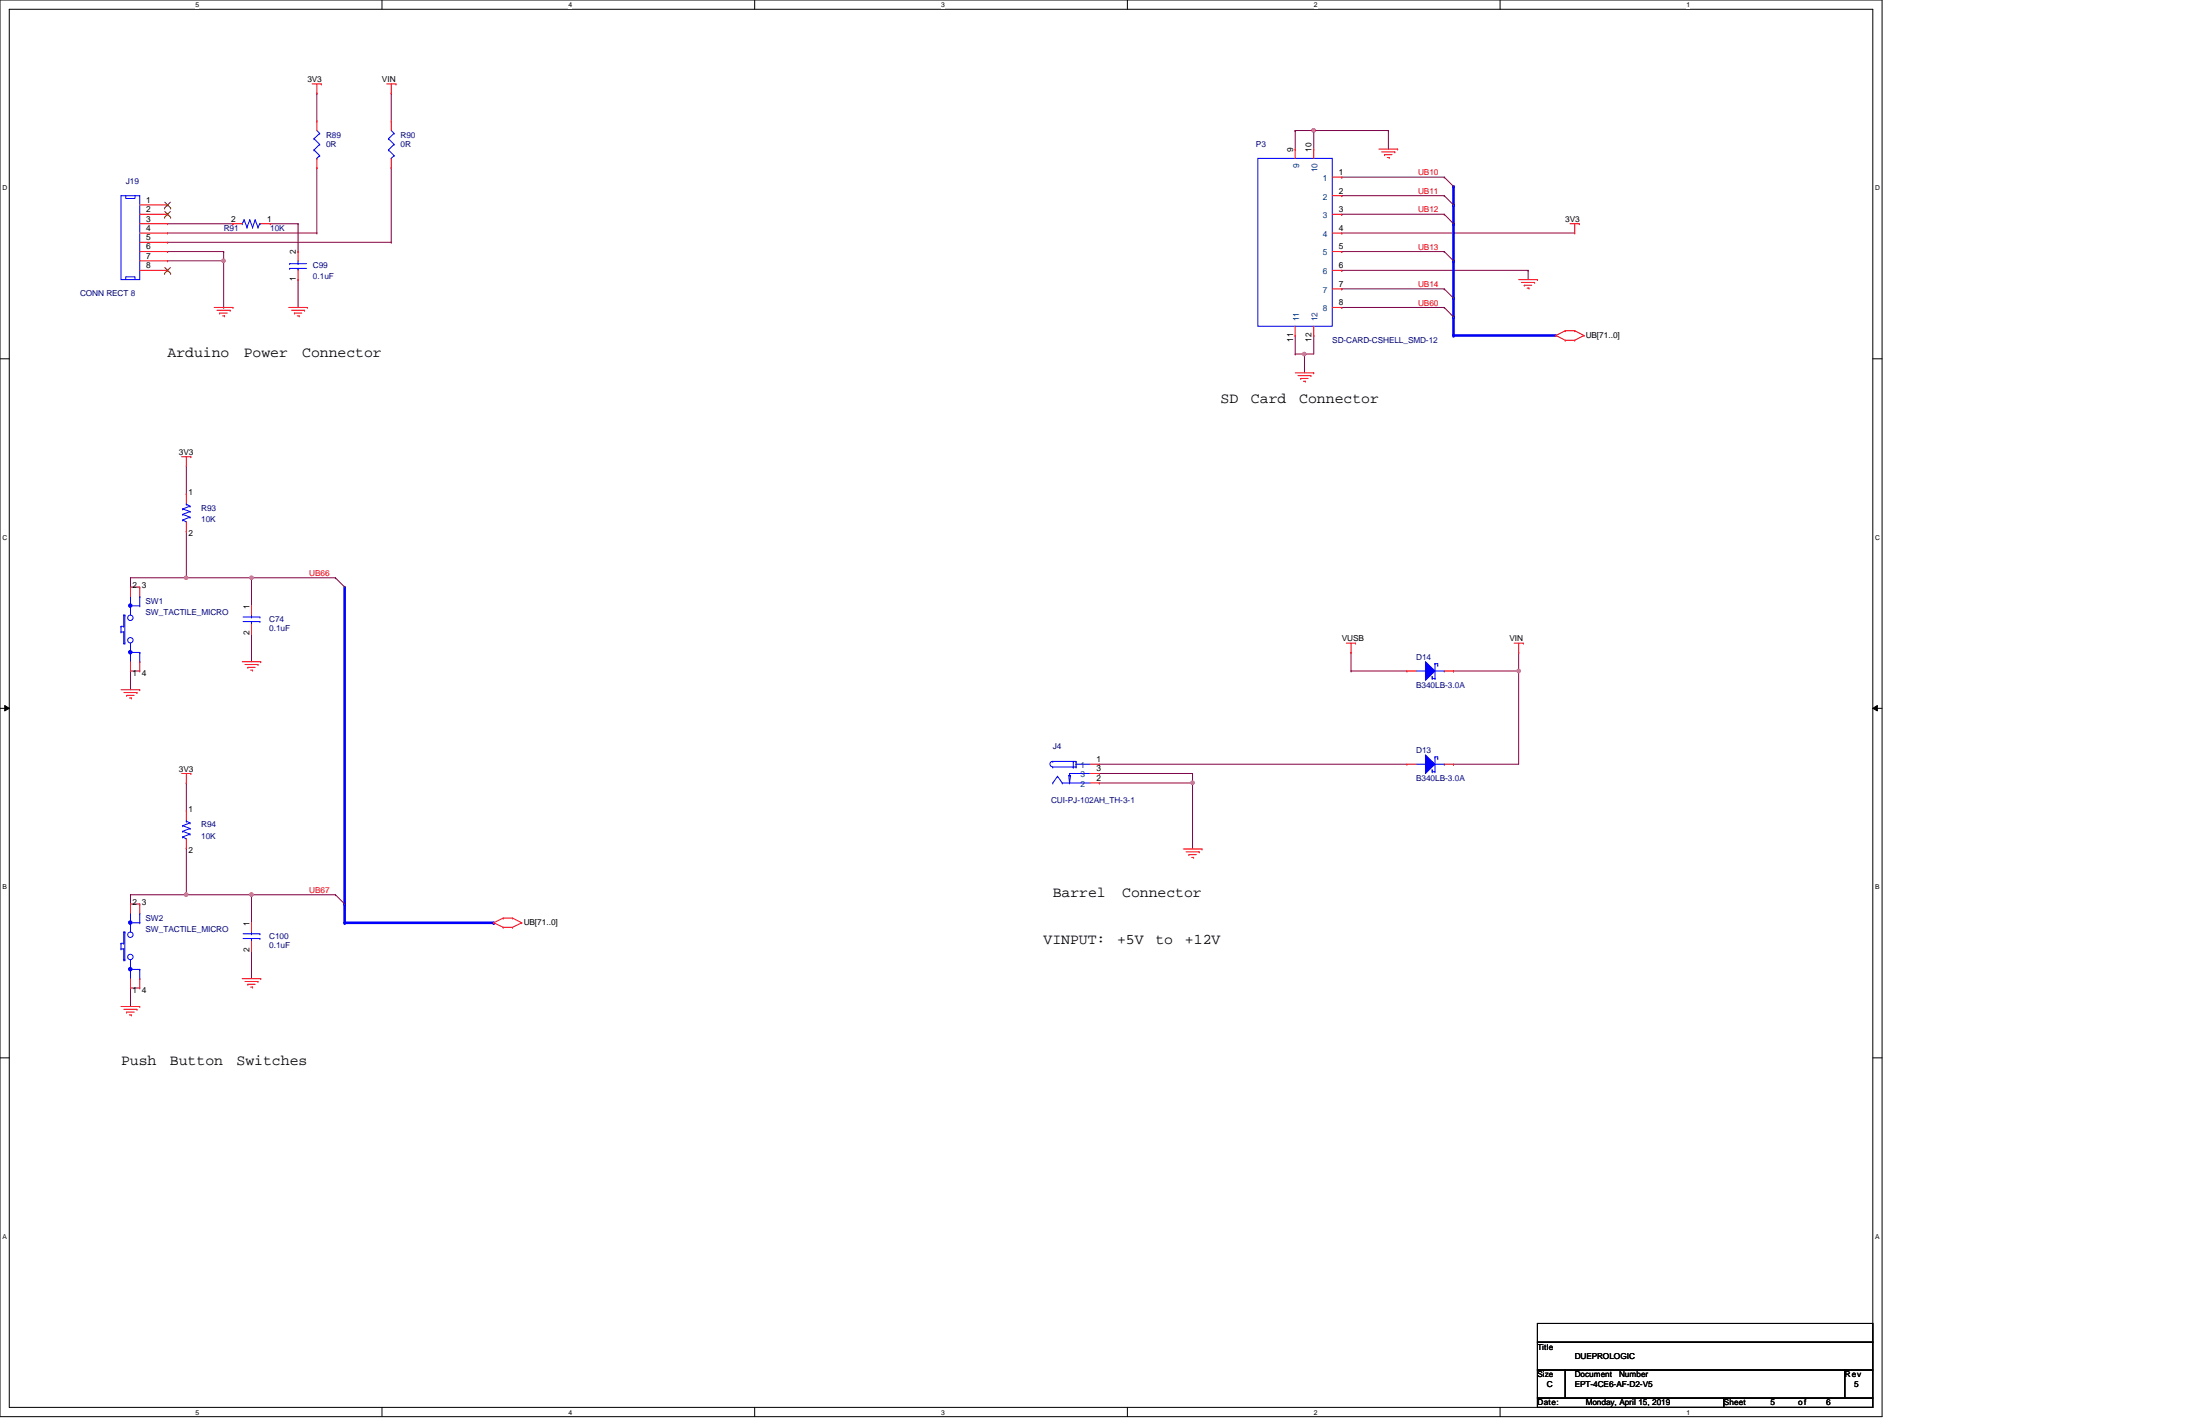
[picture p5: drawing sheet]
<svg xmlns="http://www.w3.org/2000/svg" width="432mm" height="279mm" viewBox="0 0 432 279" stroke-linecap="round" stroke-linejoin="round" font-family="sans-serif">
<path d="M0 0h369.4v278h-369.4zM1.8 1.8h365.8v274.3h-365.8z" fill="none" stroke="#000" stroke-width=".2"/>
<g fill="#fff">
<path d="M38.4 .2h.7v1.5h-.7z"/>
<path d="M38.4 276.4h.7v1.4h-.7z"/>
</g>
<path d="M75 0v1.8M75 276.1v1.9" fill="none" stroke="#000" stroke-width=".2"/>
<g fill="#fff">
<path d="M111.5 .2h.8v1.5h-.8z"/>
<path d="M111.5 276.4h.8v1.4h-.8z"/>
</g>
<path d="M148.1 0v1.8M148.1 276.1v1.9" fill="none" stroke="#000" stroke-width=".2"/>
<g fill="#fff">
<path d="M184.7 .2h.7v1.5h-.7z"/>
<path d="M184.7 276.4h.7v1.4h-.7z"/>
</g>
<path d="M221.3 0v1.8M221.3 276.1v1.9" fill="none" stroke="#000" stroke-width=".2"/>
<g fill="#fff">
<path d="M257.9 .2h.7v1.5h-.7z"/>
<path d="M257.9 276.4h.7v1.4h-.7z"/>
</g>
<path d="M294.4 0v1.8M294.4 276.1v1.9" fill="none" stroke="#000" stroke-width=".2"/>
<g fill="#fff">
<path d="M331 .2h.7v1.5h-.7z"/>
<path d="M331 276.4h.7v1.4h-.7z"/>
<path d="M.5 36.1h.9v1.5h-.9z"/>
<path d="M368 36.1h1v1.5h-1z"/>
<path d="M.5 104.7h.9v1.5h-.9z"/>
<path d="M368 104.7h1v1.5h-1z"/>
</g>
<path d="M0 70.4h1.8M367.6 70.4h1.8" fill="none" stroke="#000" stroke-width=".2"/>
<g fill="#fff">
<path d="M.5 173.3h.8v1.5h-.8z"/>
<path d="M368 173.3h.9v1.5h-.9z"/>
</g>
<path d="M0 139h1.8M.9 138.4l.9 .6-.9 .5zM367.6 139l.9-.6v1.1zM367.6 139h1.8" fill="none" stroke="#000" stroke-width=".2"/>
<path d="M.9 138.4l.9 .6-.9 .5zM367.6 139l.9-.6v1.1z" fill="#000"/>
<g fill="#fff">
<path d="M.5 241.9h.8v1.4h-.8z"/>
<path d="M368 241.9h.9v1.4h-.9z"/>
</g>
<path d="M0 207.6h1.8M367.6 207.6h1.8" fill="none" stroke="#000" stroke-width=".2"/>
<path d="M32.9 49.4h11M32.9 51.2h11M43.9 49.4h.1M43.9 51.2h.1M43.9 49.4v10.9M43.9 60.3h.1" fill="none" stroke="#800040" stroke-width=".2"/>
<circle cx="43.9" cy="51.2" r=".34" fill="#f0f"/>
<circle cx="43.9" cy="51.2" r=".34" fill="none" stroke="#f0f" stroke-width=".2"/>
<g fill="none" stroke="#800040" stroke-width=".2">
<path d="M62.2 18.3h.1M62.2 18.3v5.4M76.8 18.3h.1M76.8 18.3v5.4M62.2 32.9h.1M62.2 32.9v12.8M76.8 32.9h.1M76.8 32.9v14.6M32.9 47.5h43.9M32.9 45.7h29.3M32.9 43.9h12.8M45.7 43.9h.1"/>
<path d="M53 43.9h5.5M58.5 49.4h.1M58.5 54.9h.1M58.5 43.9h.1M58.5 43.9v5.5M58.5 54.9v5.4M62.2 45.7h.1M76.8 47.5h.1M25.6 115.2h.1M25.6 113.4h.1M25.6 115.2h1.8M25.6 113.4v1.8"/>
<path d="M25.6 113.4h40.2M36.6 113.4h.1M36.6 104.2h.1M36.6 104.2v9.2M49.4 113.4h.1M49.4 113.4v5.5M25.6 131.7h.1M25.6 131.7h1.8M25.6 131.7v3.6M49.4 124.3h.1M49.4 124.3v5.5"/>
</g>
<circle cx="49.4" cy="113.4" r=".34" fill="#f0f"/>
<circle cx="49.4" cy="113.4" r=".34" fill="none" stroke="#f0f" stroke-width=".2"/>
<circle cx="36.5" cy="113.4" r=".34" fill="#f0f"/>
<circle cx="36.5" cy="113.4" r=".34" fill="none" stroke="#f0f" stroke-width=".2"/>
<g fill="none" stroke="#800040" stroke-width=".2">
<path d="M36.6 96.9h.1M36.6 91.4v5.5M25.6 177.4h.1M25.6 175.6h.1M25.6 177.4h1.8M25.6 175.6v1.8M25.6 175.6h40.2M36.6 166.4h.1M36.6 175.6h.1M36.6 166.4v9.2M49.4 175.6h.1M49.4 175.6v5.5"/>
<path d="M25.6 193.8h.1M25.6 193.8h1.8M25.6 193.8v3.7M49.4 186.5h.1M49.4 186.5v5.5"/>
</g>
<circle cx="49.3" cy="175.5" r=".35" fill="#f0f"/>
<circle cx="49.3" cy="175.5" r=".35" fill="none" stroke="#f0f" stroke-width=".2"/>
<circle cx="36.5" cy="175.5" r=".35" fill="#f0f"/>
<circle cx="36.5" cy="175.5" r=".35" fill="none" stroke="#f0f" stroke-width=".2"/>
<g fill="none" stroke="#800040" stroke-width=".2">
<path d="M263.4 38.4h.1M263.4 34.8h.1M263.4 38.4h20.1M263.4 34.8h20.1M263.4 56.7h.1M263.4 53h.1M263.4 49.4h.1M263.4 45.7h.1M263.4 42h.1M263.4 56.7h20.1M263.4 53h36.5M263.4 49.4h20.1"/>
<path d="M263.4 45.7h45.7M263.4 42h20.1M254.2 65.8h.1M254.2 69.5h.1M254.2 65.8v3.7M254.2 69.5h1.8M256 69.5h.1M256 69.5v3.7M257.9 65.8h.1M257.9 65.8v3.7M263.4 60.3h.1M263.4 60.3h20.1"/>
<path d="M36.6 153.6h.1M36.6 153.6v5.5"/>
</g>
<circle cx="256" cy="69.5" r=".34" fill="#f0f"/>
<circle cx="256" cy="69.5" r=".34" fill="none" stroke="#f0f" stroke-width=".2"/>
<path d="M254.2 25.6h.1M254.2 25.6v3.7M254.2 25.6h3.7M256 69.5h.1M256 69.5h1.9" fill="none" stroke="#800040" stroke-width=".2"/>
<circle cx="257.8" cy="25.6" r=".36" fill="#f0f"/>
<circle cx="257.8" cy="25.6" r=".36" fill="none" stroke="#f0f" stroke-width=".2"/>
<path d="M257.9 25.6h.1M257.9 25.6v3.7M257.9 25.6h14.6M272.5 25.6h.1M272.5 25.6v3.7M299.9 53h.1M299.9 53v1.9" fill="none" stroke="#800040" stroke-width=".2"/>
<path d="M285.3 36.6v3.6" fill="none" stroke="#00f" stroke-width=".51"/>
<circle cx="285.3" cy="36.6" r=".25" fill="#00f"/>
<path d="M285.3 40.2v3.7" fill="none" stroke="#00f" stroke-width=".51"/>
<circle cx="285.3" cy="40.2" r=".25" fill="#00f"/>
<path d="M285.3 43.9v7.3" fill="none" stroke="#00f" stroke-width=".51"/>
<circle cx="285.3" cy="43.9" r=".25" fill="#00f"/>
<path d="M285.3 51.2v7.3" fill="none" stroke="#00f" stroke-width=".51"/>
<circle cx="285.3" cy="51.2" r=".25" fill="#00f"/>
<path d="M285.3 58.5v3.7" fill="none" stroke="#00f" stroke-width=".51"/>
<circle cx="285.3" cy="58.5" r=".25" fill="#00f"/>
<path d="M285.3 62.2v3.6" fill="none" stroke="#00f" stroke-width=".51"/>
<circle cx="285.3" cy="62.2" r=".25" fill="#00f"/>
<path d="M285.3 65.8h20.1" fill="none" stroke="#00f" stroke-width=".51"/>
<circle cx="285.3" cy="65.8" r=".25" fill="#00f"/>
<path d="M67.6 115.2v62.2" fill="none" stroke="#00f" stroke-width=".51"/>
<circle cx="67.6" cy="177.4" r=".25" fill="#00f"/>
<path d="M67.6 177.4v3.7" fill="none" stroke="#00f" stroke-width=".51"/>
<circle cx="67.6" cy="181.1" r=".25" fill="#00f"/>
<path d="M67.6 181.1h29.3" fill="none" stroke="#00f" stroke-width=".51"/>
<circle cx="96.9" cy="181.1" r=".25" fill="#00f"/>
<path d="M298.1 128h.1M298.1 128v3.7M215.8 151.8h.1M215.8 153.6h.1M215.8 151.8h18.3M234.1 151.8h.1M234.1 151.8v1.8h-18.3" fill="none" stroke="#800040" stroke-width=".2"/>
<circle cx="234.1" cy="153.6" r=".34" fill="#f0f"/>
<circle cx="234.1" cy="153.6" r=".34" fill="none" stroke="#f0f" stroke-width=".2"/>
<path d="M285.3 131.7h.1M285.3 131.7h12.8M298.1 131.7h.1M298.1 131.7v18.2h-12.8M215.8 149.9h.1M215.8 149.9h60.3M234.1 153.6h.1M234.1 153.6v13M285.3 149.9h.1" fill="none" stroke="#800040" stroke-width=".2"/>
<circle cx="298.1" cy="131.7" r=".34" fill="#f0f"/>
<circle cx="298.1" cy="131.7" r=".34" fill="none" stroke="#f0f" stroke-width=".2"/>
<g fill="none" stroke="#800040" stroke-width=".2">
<path d="M283.5 34.8h.1M283.5 38.4h.1M283.5 34.8l1.8 1.8M283.5 38.4l1.8 1.8M283.5 42h.1M283.5 49.4h.1M283.5 56.7h.1M283.5 42l1.8 1.9M283.5 49.4l1.8 1.8M283.5 56.7l1.8 1.8M283.5 60.3h.1M283.5 60.3l1.8 1.9"/>
<path d="M65.8 113.4h.1M65.8 113.4l1.8 1.8M265.2 131.7h.1M265.2 128h.1M265.2 131.7h10.9M265.2 128v3.7M65.8 175.6h.1M65.8 175.6l1.8 1.8"/>
</g>
<g fill="none" stroke="#f00" stroke-width=".2">
<path d="M61.3 16.5h1.8M62.2 18.3h.1M62.2 16.5v1.8M63.1 16.5h.1M75.9 16.5h1.8M76.8 18.3h.1M76.8 16.5v1.8M77.7 16.5h.1M62.2 23.7h.1M62.2 32.9h.1M62.2 23.7v1.9M62.2 31.1v1.8"/>
<path d="M270.6 29.3h3.7M271.2 29.8h2.6M271.7 30.4h.1M271.7 30.4h1.5M272.3 30.9h.4M272.7 30.9h.1M273.8 29.8h.1M274.3 29.3h.1M298.1 54.9h3.7M298.6 55.4h2.6M299.2 56h.1M299.2 56h1.5"/>
<path d="M299.7 56.5h.4M300.1 56.5h.1M301.2 55.4h.1M301.8 54.9h.1M308.1 43.9h1.9M309.1 45.7h.1M309.1 43.9v1.8M310 43.9h.1M42 60.3h3.7M42.6 60.9h2.6M43.1 61.4h.1M43.1 61.4h1.5"/>
<path d="M43.7 62h.4M44.1 62h.1M45.2 60.9h.1M45.7 60.3h.1M56.7 60.3h3.6M57.2 60.9h2.6M57.8 61.4h.1M57.8 61.4h1.4M58.3 62h.4M58.7 62h.1M59.8 60.9h.1M60.3 60.3h.1"/>
<path d="M254.2 73.2h3.7M254.8 73.7h2.5M255.3 74.3h.1M255.3 74.3h1.5M255.8 74.8h.4M256.2 74.8h.1M257.3 73.7h.1M257.9 73.2h.1M305.4 65.8h.1M305.4 65.8l1.8 1M307.2 64.9h.1M307.2 66.8h.1"/>
<path d="M307.2 64.9l-1.8 .9M307.2 64.9h1.9M307.2 66.8h1.9M309.1 64.9h.1M309.1 66.8h.1M309.1 64.9l1.8 .9M310.9 65.8h.1M310.9 65.8l-1.8 1M35.6 89.6h1.9M36.6 91.4h.1M36.6 89.6v1.8M37.5 89.6h.1"/>
<path d="M23.7 135.3h3.7M24.3 135.9h2.6M24.8 136.4h.1M24.8 136.4h1.5M25.4 136.9h.4M25.8 136.9h.1M26.9 135.9h.1M27.4 135.3h.1M47.5 129.8h3.7M48.1 130.4h2.5M48.6 130.9h.1M48.6 130.9h1.5"/>
<path d="M49.2 131.5h.4M49.6 131.5h.1M50.6 130.4h.1M51.2 129.8h.1M264.2 126.2h1.9M265.2 128h.1M265.2 126.2v1.8M266.1 126.2h.1M297.2 126.2h1.8M298.1 128h.1M298.1 126.2v1.8M299 126.2h.1"/>
<path d="M35.6 151.8h1.9M36.6 153.6h.1M36.6 151.8v1.8M37.5 151.8h.1M232.2 166.6h3.7M232.8 167.1h2.6M233.3 167.7h.1M233.3 167.7h1.5M233.9 168.2h.4M234.3 168.2h.1M235.4 167.1h.1M235.9 166.6h.1"/>
<path d="M23.7 197.5h3.7M24.3 198h2.6M24.8 198.6h.1M24.8 198.6h1.5M25.4 199.1h.4M25.8 199.1h.1M26.9 198h.1M27.4 197.5h.1M47.5 192h3.7M48.1 192.6h2.5M48.6 193.1h.1M48.6 193.1h1.5"/>
<path d="M49.2 193.7h.4M49.4 181.1h.1M49.4 186.5h.1M49.4 181.1v1.8M49.4 184.7v1.8M49.6 193.7h.1M50.6 192.6h.1M51.2 192h.1M96.9 181.1h.1M96.9 181.1l1.9 .8M98.8 180.1h.1M98.8 181.9h.1"/>
<path d="M98.8 180.1l-1.9 1M98.8 180.1h1.8M98.8 181.9h1.8M100.6 180.1h.1M100.6 181.9h.1M100.6 180.1l1.8 1M102.4 181.1h.1M102.4 181.1l-1.8 .8"/>
</g>
<path d="M301.8 259.7h65.8v3.7h-65.8zM301.8 263.4h65.8v5.4h-65.8zM301.8 268.8h5.4v5.5h-5.4zM301.8 274.3h36.5v1.8h-36.5zM307.2 268.8h54.9v5.5h-54.9zM338.3 274.3h29.3v1.8h-29.3zM362.1 268.8h5.5v5.5h-5.5z" fill="none" stroke="#000" stroke-width=".2"/>
<g fill="none" stroke="#00f" stroke-width=".2">
<path d="M61.6 27.2h.1M61.6 29.4h.1M61.6 27.2l1.1 1.1M61.6 29.4l1.1 1.1M62.2 31.1h.1M62.2 25.6l.5 .6M62.7 26.2h.1M62.7 28.3h.1M62.7 30.5h.1M62.7 26.2l-1.1 1M62.7 28.3l-1.1 1.1M62.7 30.5l-.5 .6"/>
<path d="M25.6 118.9h.1M25.6 118.9v1.8M25.6 118.9h1.8M27.4 118.9h.1M23.7 122.9h.1M23.7 124h.1M23.7 122.9h.6M23.7 122.9v1.1M23.7 124h.6M24.3 120.7h.1M24.3 122.9h.1M24.3 124h.1"/>
<path d="M24.3 126.2h.1M24.3 120.7h.2M24.3 120.7v2.2M24.3 124v2.2M24.3 126.2h.2M24.5 120.7h.1M24.5 126.2h.1M24.5 120.7v5.5M25.6 128h.1M25.6 126.2v1.8M25.6 128h1.8M27.4 128h.1"/>
<path d="M47.7 184.1h3.3M47.7 183.2h3.3M49.4 183.2h.1M49.4 184.1h.1M49.4 182.9v.3M49.4 184.1v.6M51 184.1h.1M51 183.2h.1"/>
<circle cx="25.6" cy="125.6" r=".54"/>
<circle cx="25.6" cy="121.2" r=".54"/>
</g>
<circle cx="25.6" cy="118.8" r=".34" fill="#00f"/>
<circle cx="25.6" cy="118.8" r=".34" fill="none" stroke="#00f" stroke-width=".2"/>
<circle cx="25.6" cy="128" r=".34" fill="#00f"/>
<g fill="none" stroke="#00f" stroke-width=".2">
<path d="M47.5 43.9h.1M47.9 43.1h.1M47.9 43.1l.6 1.5M47.9 43.1l-.4 .8M48.5 44.6h.1M49 43.1h.1M49 43.1l.6 1.5M49 43.1l-.5 1.5M49.6 44.6h.1M50.1 43.1h.1M50.1 43.1l.5 1.5M50.1 43.1l-.5 1.5"/>
<path d="M50.6 44.6h.1M51 43.9h.1M51 43.9l-.4 .7M51 43.9h.2M25.6 117.1h.1M25.6 117.1v1.8M27.4 117.1h.1M27.4 117.1v1.8M25.6 129.8h.1M25.6 128v1.8M27.4 129.8h.1M27.4 128v1.8"/>
<circle cx="25.6" cy="128" r=".34"/>
</g>
<path d="M45.7 43.9h.1M45.7 43.9h1.8M51.2 43.9h1.8M53 43.9h.1M25.6 115.2h.1M25.6 115.2v1.9M27.4 115.2h.1M27.4 115.2v1.9M25.6 131.7h.1M25.6 129.8v1.9M27.4 131.7h.1M27.4 129.8v1.9" fill="none" stroke="#f00" stroke-width=".2"/>
<path d="M279.8 129.8l1.8 1.9-1.8 1.8z" fill="#00f"/>
<g fill="none" stroke="#00f" stroke-width=".2">
<path d="M23.7 38.4h3.7v16.5h-3.7zM24.7 38.4v.5h1.8v-.5M246.9 31.1h14.6v32.9h-14.6zM24.7 54.9v-.6h1.8v.6M47.7 122h3.3M47.7 121.1h3.3M49.4 121.1h.1M49.4 122h.1M49.4 120.7v.4M49.4 122v.5M51 122h.1M51 121.1h.1"/>
<path d="M278 131.7h1.8M279.8 129.8l1.8 1.9-1.8 1.8zM279.8 131.7h.1M281.1 133.1h.1M281.1 132.8h.1M281.1 133.1h.5M281.1 132.8v.3M281.6 133.1h.1M281.6 130.2h.1M281.6 130.2v2.9M281.6 131.7h1.9M281.6 130.2h.6v.4"/>
<path d="M282.2 130.6h.1M283.5 131.7h.1M206.6 149.4h.1M206.6 150.5h.1M206.6 149.4a.53 .53 0 0 0-.5 .5 .53 .53 0 0 0 .5 .6M206.6 153.6h.1M206.6 149.4h4.6M206.6 150.5h4.6M207.6 152.3h.1M207.6 152.3l.9 1.3M207.6 152.3l-1 1.3M208.5 153.6h.1"/>
<path d="M208.5 153.6h5.5M209.9 151.8h.1M209.9 152.1h.1M209.9 153.6h.1M209.9 151.8h4.1M209.9 151.8v.3M210.1 152.1h.1M210.1 152.1h-.3l.1 1.5M210.1 152.1l-.2 1.5M210.7 149.4h.1M210.7 150.5h.1M210.7 149.4v1.1"/>
<path d="M211.2 149.9h.1M211.2 149.4h.1M211.2 150.5h.1M211.2 149.9h2.8M211.2 149.4v1.1M35.9 162h.1M35.9 163.1h.1M35.9 164.2h.1M35.9 162l1.4 .6M35.9 163.1l1.4 .6M35.9 164.2l.7 .4M36.6 164.6h.1"/>
<path d="M36.6 161.1h.1M36.6 161.1l.7 .4M36.6 160.9v.2M37.3 161.5h.1M37.3 162.6h.1M37.3 163.7h.1M37.3 161.5l-1.4 .5M37.3 162.6l-1.4 .5M37.3 163.7l-1.4 .5M23.7 185.1h.1M23.7 186.2h.1M23.7 185.1h.6"/>
<path d="M23.7 185.1v1.1M23.7 186.2h.6M24.3 182.9h.1M24.3 185.1h.1M24.3 186.2h.1M24.3 188.3h.1M24.3 182.9h.2M24.3 182.9v2.2M24.3 186.2v2.1M24.3 188.3h.2M24.5 182.9h.1M24.5 188.3h.1"/>
<path d="M24.5 182.9v5.4M25.6 190.2h.1M25.6 181.1h.1M25.6 181.1v1.8M25.6 188.3v1.9M25.6 190.2h1.8M25.6 181.1h1.8M27.4 190.2h.1M27.4 181.1h.1"/>
<circle cx="25.6" cy="187.8" r=".54"/>
<circle cx="25.6" cy="183.4" r=".54"/>
</g>
<g fill="none" stroke="#f00" stroke-width=".2">
<path d="M254.2 29.3h.1M254.2 29.3v1.8M257.9 29.3h.1M257.9 29.3v1.8M261.5 34.8h1.9M261.5 38.4h1.9M263.4 34.8h.1M263.4 38.4h.1M27.4 42h5.5M27.4 45.7h5.5M27.4 49.4h5.5M27.4 53h5.5"/>
<path d="M27.4 40.2h5.5M27.4 43.9h5.5M27.4 47.5h5.5M27.4 51.2h5.5M32.9 40.2h.1M32.9 42h.1M32.9 43.9h.1M32.9 45.7h.1M32.9 47.5h.1M32.9 49.4h.1M32.9 51.2h.1M32.9 53h.1"/>
<path d="M261.5 42h1.9M261.5 45.7h1.9M261.5 49.4h1.9M261.5 53h1.9M261.5 56.7h1.9M263.4 42h.1M263.4 45.7h.1M263.4 49.4h.1M263.4 53h.1M263.4 56.7h.1M254.2 65.8h.1M254.2 64v1.8"/>
<path d="M257.9 65.8h.1M257.9 64v1.8M261.5 60.3h1.9M263.4 60.3h.1M49.4 118.9h.1M49.4 118.9v1.8M49.4 124.3h.1M49.4 122.5v1.8M276.1 131.7h.1M276.1 131.7h1.9M283.5 131.7h1.8M285.3 131.7h.1"/>
<path d="M36.6 159.1h.1M36.6 159.1v1.8M214 149.9h1.8M214 153.6h1.8M214 151.8h1.8M215.8 149.9h.1M215.8 153.6h.1M215.8 151.8h.1M36.6 166.4h.1M36.6 164.6v1.8"/>
</g>
<path d="M32.3 39.7l1.2 1.1M33.4 39.7l-1.1 1.1M32.3 40.8h.1M32.3 42.6h.1M32.3 53.6h.1M32.3 41.5l1.2 1.1M32.3 52.5l1.2 1.1M33.4 41.5l-1.1 1.1M33.4 52.5l-1.1 1.1M33.5 40.8h.1M33.5 42.6h.1M33.5 53.6h.1" fill="none" stroke="#804000" stroke-width=".2"/>
<circle cx="25.6" cy="181" r=".34" fill="#00f"/>
<circle cx="25.6" cy="181" r=".34" fill="none" stroke="#00f" stroke-width=".2"/>
<circle cx="25.6" cy="190.2" r=".34" fill="#00f"/>
<g fill="none" stroke="#00f" stroke-width=".2">
<path d="M56.9 51.7h.1M56.9 52.7h.1M56.9 51.7h3.3M56.9 52.7h3.3M58.5 52.7h.1M58.5 51.7h.1M58.5 51.2v.5M58.5 52.7v.3M25.6 179.2h.1M25.6 179.2v1.9M27.4 179.2h.1M27.4 179.2v1.9"/>
<path d="M25.6 192h.1M25.6 190.2v1.8M27.4 192h.1M27.4 190.2v1.8"/>
<circle cx="25.6" cy="190.2" r=".34"/>
</g>
<path d="M58.5 54.9h.1M58.5 49.4h.1M58.5 49.4v1.8M58.5 53v1.9M25.6 177.4h.1M25.6 177.4v1.8M27.4 177.4h.1M27.4 177.4v1.8M25.6 193.8h.1M25.6 192v1.8M27.4 193.8h.1M27.4 192v1.8" fill="none" stroke="#f00" stroke-width=".2"/>
<path d="M279.8 148.1l1.8 1.8-1.8 1.9z" fill="#00f"/>
<g fill="none" stroke="#00f" stroke-width=".2">
<path d="M76.2 27.2h.1M76.2 29.4h.1M76.2 27.2l1.1 1.1M76.2 29.4l1.1 1.1M76.8 31.1h.1M76.8 25.6l.5 .6M77.3 26.2h.1M77.3 28.3h.1M77.3 30.5h.1M77.3 26.2l-1.1 1M77.3 28.3l-1.1 1.1M77.3 30.5l-.5 .6"/>
<path d="M35.9 99.9h.1M35.9 99.9l1.4 .5M36.6 98.9h.1M36.6 98.9l.7 .4M36.6 98.8v.1M37.3 99.3h.1M37.3 99.3l-1.4 .6M35.9 100.9h.1M35.9 102h.1M35.9 100.9l1.4 .6M35.9 102l.7 .4M36.6 102.4h.1"/>
<path d="M37.3 100.4h.1M37.3 101.5h.1M37.3 100.4l-1.4 .5M37.3 101.5l-1.4 .5M278 149.9h1.8M279.8 148.1l1.8 1.8-1.8 1.9zM279.8 149.9h.1M281.1 151.4h.1M281.1 151h.1M281.1 151.4h.5M281.1 151v.4M281.6 151.4h.1"/>
<path d="M281.6 148.5h.1M281.6 148.5v2.9M281.6 149.9h1.9M281.6 148.5h.6v.3M282.2 148.8h.1M283.5 149.9h.1"/>
</g>
<path d="M76.8 23.7h.1M76.8 32.9h.1M76.8 23.7v1.9M76.8 31.1v1.8M36.6 96.9h.1M36.6 96.9v1.9M36.6 104.2h.1M36.6 102.4v1.8M276.1 149.9h.1M276.1 149.9h1.9M283.5 149.9h1.8M285.3 149.9h.1" fill="none" stroke="#f00" stroke-width=".2"/>
<circle cx="43.9" cy="51.2" r=".34" fill="#f0f"/>
<circle cx="43.9" cy="51.2" r=".34" fill="none" stroke="#f0f" stroke-width=".2"/>
<circle cx="49.4" cy="113.4" r=".34" fill="#f0f"/>
<circle cx="49.4" cy="113.4" r=".34" fill="none" stroke="#f0f" stroke-width=".2"/>
<circle cx="36.5" cy="113.4" r=".34" fill="#f0f"/>
<circle cx="36.5" cy="113.4" r=".34" fill="none" stroke="#f0f" stroke-width=".2"/>
<circle cx="49.3" cy="175.5" r=".35" fill="#f0f"/>
<circle cx="49.3" cy="175.5" r=".35" fill="none" stroke="#f0f" stroke-width=".2"/>
<circle cx="36.5" cy="175.5" r=".35" fill="#f0f"/>
<circle cx="36.5" cy="175.5" r=".35" fill="none" stroke="#f0f" stroke-width=".2"/>
<circle cx="256" cy="69.5" r=".34" fill="#f0f"/>
<circle cx="256" cy="69.5" r=".34" fill="none" stroke="#f0f" stroke-width=".2"/>
<circle cx="257.8" cy="25.6" r=".36" fill="#f0f"/>
<circle cx="257.8" cy="25.6" r=".36" fill="none" stroke="#f0f" stroke-width=".2"/>
<circle cx="234.1" cy="153.6" r=".34" fill="#f0f"/>
<circle cx="234.1" cy="153.6" r=".34" fill="none" stroke="#f0f" stroke-width=".2"/>
<circle cx="298.1" cy="131.7" r=".34" fill="#f0f"/>
<circle cx="298.1" cy="131.7" r=".34" fill="none" stroke="#f0f" stroke-width=".2"/>
<g font-size="2.9">
<text x="32.9" y="70">Arduino</text>
<text x="47.8" y="70">Power</text>
<text x="59.3" y="70">Connector</text>
<text x="239.6" y="79.1">SD</text>
<text x="245.5" y="79.1">Card</text>
<text x="255" y="79.1">Connector</text>
<text x="206.6" y="176.1">Barrel</text>
<text x="220.3" y="176.1">Connector</text>
<text x="204.8" y="185.2">VINPUT:</text>
<text x="219.2" y="185.2">+5V</text>
<text x="226.8" y="185.2">to</text>
<text x="232.6" y="185.2">+12V</text>
<text x="23.7" y="209">Push</text>
<text x="33.4" y="209">Button</text>
<text x="46.4" y="209">Switches</text>
</g>
<g font-size="1.7">
<text x="253.8" y="29.8" transform="rotate(-90 253.8 29.8)">9</text>
<text x="257.4" y="29.8" transform="rotate(-90 257.4 29.8)">10</text>
<text x="262.8" y="34.3">1</text>
<text x="28.7" y="39.8">1</text>
<text x="28.7" y="41.6">2</text>
<text x="262.8" y="38">2</text>
<text x="262.8" y="41.6">3</text>
<text x="28.7" y="43.5">3</text>
<text x="28.7" y="45.3">4</text>
<text x="28.7" y="47.1">5</text>
<text x="45.3" y="43.5">2</text>
<text x="52.5" y="43.5">1</text>
<text x="262.8" y="45.3">4</text>
<text x="28.7" y="48.9">6</text>
<text x="28.7" y="50.8">7</text>
<text x="28.7" y="52.6">8</text>
<text x="58.1" y="49.9" transform="rotate(-90 58.1 49.9)">2</text>
<text x="262.8" y="48.9">5</text>
<text x="262.8" y="52.6">6</text>
<text x="58.1" y="55.2" transform="rotate(-90 58.1 55.2)">1</text>
<text x="262.8" y="56.3">7</text>
<text x="262.8" y="59.9">8</text>
<text x="253.8" y="67.1" transform="rotate(-90 253.8 67.1)">11</text>
<text x="257.4" y="67.1" transform="rotate(-90 257.4 67.1)">12</text>
<text x="37" y="97.1">1</text>
<text x="37" y="105.2">2</text>
<text x="26" y="115.4">2</text>
<text x="27.9" y="115.4">3</text>
<text x="48.9" y="119.4" transform="rotate(-90 48.9 119.4)">1</text>
<text x="48.9" y="124.7" transform="rotate(-90 48.9 124.7)">2</text>
<text x="26" y="132.6">1</text>
<text x="27.9" y="132.6">4</text>
<text x="215.2" y="149.5">1</text>
<text x="215.2" y="153.2">2</text>
<text x="215.2" y="151.3">3</text>
<text x="37" y="159.3">1</text>
<text x="37" y="167.3">2</text>
<text x="26" y="177.5">2</text>
<text x="27.9" y="177.5">3</text>
<text x="48.9" y="181.6" transform="rotate(-90 48.9 181.6)">1</text>
<text x="48.9" y="186.9" transform="rotate(-90 48.9 186.9)">2</text>
<text x="26" y="194.8">1</text>
<text x="27.9" y="194.8">4</text>
</g>
<g font-size="1.7" fill="#004080">
<text x="255" y="32.9" transform="rotate(-90 255 32.9)">9</text>
<text x="258.6" y="33.8" transform="rotate(-90 258.6 33.8)">10</text>
<text x="259.6" y="35.5">1</text>
<text x="259.6" y="39.2">2</text>
<text x="259.6" y="42.8">3</text>
<text x="259.6" y="46.5">4</text>
<text x="259.6" y="50.1">5</text>
<text x="259.6" y="53.8">6</text>
<text x="259.6" y="57.4">7</text>
<text x="255" y="63.1" transform="rotate(-90 255 63.1)">11</text>
<text x="258.6" y="63.1" transform="rotate(-90 258.6 63.1)">12</text>
<text x="259.6" y="61.1">8</text>
<text x="212.1" y="150.7">1</text>
<text x="212.1" y="154.4">2</text>
<text x="212.1" y="152.5">3</text>
</g>
<g font-size="1.6">
<text x="60.3" y="16">3V3</text>
<text x="75" y="16">VIN</text>
<text x="307.2" y="43.5">3V3</text>
<text x="311.2" y="66.3">UB[71..0]</text>
<text x="35.1" y="89.2">3V3</text>
<text x="263.4" y="125.8">VUSB</text>
<text x="296.2" y="125.8">VIN</text>
<text x="35.1" y="151.4">3V3</text>
<text x="102.8" y="181.6">UB[71..0]</text>
<text x="301.8" y="264.8">Title</text>
<text x="309.1" y="266.6">DUEPROLOGIC</text>
<text x="301.8" y="270.3">Size</text>
<text x="301.8" y="275.8">Date:</text>
<text x="303.6" y="272.1">C</text>
<text x="309.1" y="272.1">EPT-4CE6-AF-D2-V5</text>
<text x="309.1" y="270.3">Document</text>
<text x="311.2" y="275.8">Monday, April 15, 2019</text>
<text x="317.8" y="270.3">Number</text>
<text x="338.3" y="275.8">Sheet</text>
<text x="347.5" y="275.8">5</text>
<text x="352.9" y="275.8">of</text>
<text x="358.4" y="275.8">6</text>
<text x="362.1" y="270.3">Rev</text>
<text x="363.9" y="272.1">5</text>
</g>
<g font-size="1.6" fill="#000080">
<text x="64" y="27.1">R89</text>
<text x="64" y="28.9">0R</text>
<text x="78.6" y="27.1">R90</text>
<text x="78.6" y="28.9">0R</text>
<text x="246.5" y="28.9">P3</text>
<text x="24.7" y="36.2">J19</text>
<text x="43.9" y="45.3">R91</text>
<text x="53" y="45.3">10K</text>
<text x="61.4" y="52.6">C99</text>
<text x="15.7" y="58.1">CONN RECT 8</text>
<text x="61.4" y="54.8">0.1uF</text>
<text x="261.5" y="67.3">SD-CARD-CSHELL_SMD-12</text>
<text x="39.5" y="100.2">R93</text>
<text x="39.5" y="102.4">10K</text>
<text x="28.5" y="118.5">SW1</text>
<text x="28.5" y="120.7">SW_TACTILE_MICRO</text>
<text x="52.8" y="122.1">C74</text>
<text x="52.8" y="123.8">0.1uF</text>
<text x="278" y="129.5">D14</text>
<text x="278" y="134.9">B340LB-3.0A</text>
<text x="206.6" y="147">J4</text>
<text x="278" y="147.7">D13</text>
<text x="278" y="153.2">B340LB-3.0A</text>
<text x="206.3" y="157.6">CUI-PJ-102AH_TH-3-1</text>
<text x="39.5" y="162.3">R94</text>
<text x="39.5" y="164.5">10K</text>
<text x="28.5" y="180.6">SW2</text>
<text x="28.5" y="182.8">SW_TACTILE_MICRO</text>
<text x="52.8" y="184.3">C100</text>
<text x="52.8" y="186">0.1uF</text>
</g>
<g font-size="1.6" fill="#f00">
<text x="278.3" y="34.4">UB10</text>
<text x="278.3" y="41.7">UB12</text>
<text x="278.3" y="38">UB11</text>
<text x="278.3" y="49">UB13</text>
<text x="278.3" y="59.9">UB60</text>
<text x="278.3" y="56.3">UB14</text>
<text x="60.7" y="113">UB66</text>
<text x="60.7" y="175.2">UB67</text>
</g>
<g font-size="1.3">
<text x="38.4" y="1.4">5</text>
<text x="111.5" y="1.4">4</text>
<text x="184.7" y="1.4">3</text>
<text x="257.9" y="1.4">2</text>
<text x="331" y="1.4">1</text>
<text x=".5" y="37.3">D</text>
<text x="368" y="37.3">D</text>
<text x=".5" y="105.9">C</text>
<text x="368" y="105.9">C</text>
<text x=".5" y="174.5">B</text>
<text x="368" y="174.5">B</text>
<text x=".5" y="243">A</text>
<text x="368" y="243">A</text>
<text x="38.4" y="277.5">5</text>
<text x="111.5" y="277.5">4</text>
<text x="184.7" y="277.5">3</text>
<text x="257.9" y="277.5">2</text>
<text x="331" y="277.5">1</text>
</g>
</svg>
